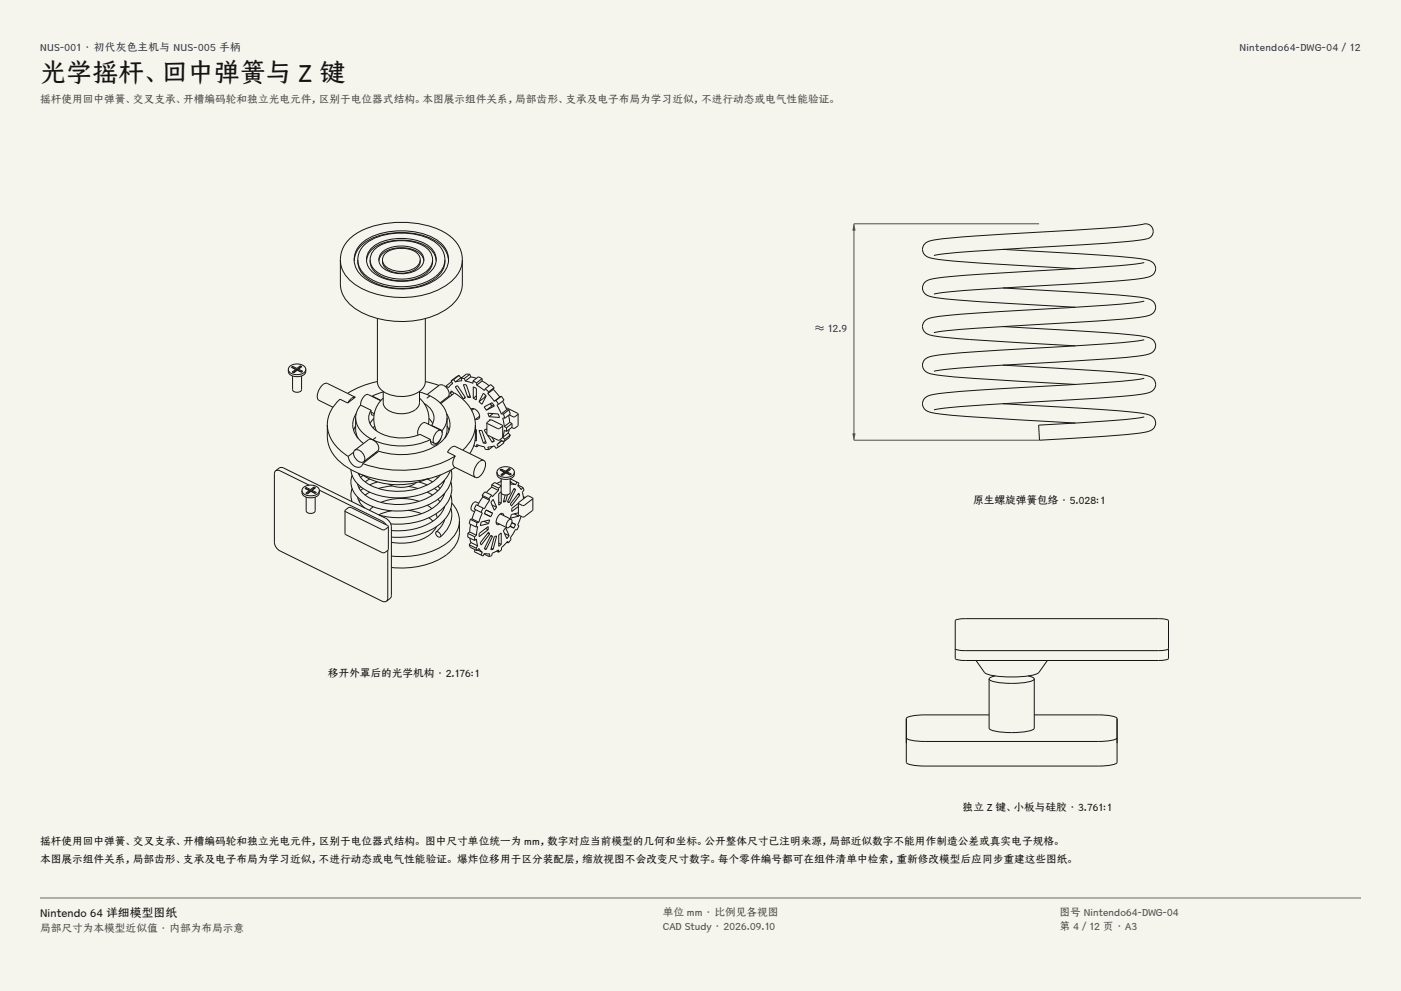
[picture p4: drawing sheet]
<svg xmlns="http://www.w3.org/2000/svg" width="420mm" height="297mm" viewBox="0 0 420 297" stroke-linecap="round" stroke-linejoin="round" font-family="sans-serif">
<g fill="#f5f4ed">
<path d="M0 0h420v297h-420z"/>
<path d="M12 12h396v275h-396z"/>
</g>
<g fill="none" stroke="#141413" stroke-width=".3">
<path d="M102 77.9a9.7 9.7 0 0 0 6.1 8.4 27.3 27.3 0 0 0 24.9-.3 9.8 9.8 0 0 0 5.6-8.1M102 77.9a9.6 9.6 0 0 1 5.8-8.5 29.5 29.5 0 0 1 25.1 0 9.6 9.6 0 0 1 5.7 8.5M102 77.9v7.2a9.7 9.7 0 0 0 6.1 8.4 27.3 27.3 0 0 0 24.9-.3 9.8 9.8 0 0 0 5.6-8.1v-7.2M106.2 78.1a8 8 0 0 1 5.3-6.7 22.7 22.7 0 0 1 19.1 .8 7.5 7.5 0 0 1 3.9 5.9M107.3 77.9a6.7 6.7 0 0 0 4.3 6.5 19 19 0 0 0 18.9-1 6.4 6.4 0 0 0 2.9-5.5M107.3 77.9a7.1 7.1 0 0 0 4.3 6 19 19 0 0 0 18.9-1 6.5 6.5 0 0 0 2.9-5M107.3 77.9a7.3 7.3 0 0 1 5.1-6.6 21.2 21.2 0 0 1 17.2 .7 6.9 6.9 0 0 1 3.8 5.9M108.6 72.7a20 20 0 0 1 15.5-3.2 14 14 0 0 1 8.9 4.3 6.5 6.5 0 0 1-1.6 9.5 20.4 20.4 0 0 1-21.9 .3 6.6 6.6 0 0 1-.9-10.9zM109.9 78.1a6.5 6.5 0 0 1 5-5.3 16.6 16.6 0 0 1 13.3 1.2 5.4 5.4 0 0 1 2.6 4.1M111 77.9a4.9 4.9 0 0 0 3.1 4.8 13.4 13.4 0 0 0 14.1-1.2l1.1-1.5 .4-2.1M111 77.9a5.7 5.7 0 0 0 4.2 4.8 12.8 12.8 0 0 0 13.4-2.2l.9-1.5 .2-1.1M111 77.9a5.8 5.8 0 0 1 4.8-5.1 14.9 14.9 0 0 1 11.5 1.1 4.7 4.7 0 0 1 2.4 4"/>
<path d="M111.3 74.5a14.6 14.6 0 0 1 13.1-2.6 7.7 7.7 0 0 1 6.2 4.7 5.3 5.3 0 0 1-3.3 6.1 15.3 15.3 0 0 1-15.4-1 4.8 4.8 0 0 1-.6-7.2zM113.6 78.1a5 5 0 0 1 4.8-3.7 9.3 9.3 0 0 1 7.9 1.9l.5 .9 .3 .9M114.2 76a9.6 9.6 0 0 1 10.5-1.4 3.4 3.4 0 0 1 2.4 3.3 3.4 3.4 0 0 1-2.5 3.2 9.2 9.2 0 0 1-10.5-1.6 2.99 2.99 0 0 1 .1-3.5zM114.7 77.9a3.4 3.4 0 0 0 2.7 3.5 6.9 6.9 0 0 0 8.4-2.1l.2-1.4M114.7 77.9a4.1 4.1 0 0 0 3.8 3.3 6.7 6.7 0 0 0 7.3-2.4l.2-.9M114.7 77.9a4.2 4.2 0 0 1 4.4-3.4 7.4 7.4 0 0 1 6.3 1.7l.4 .8 .2 .9M280 76.6l3.4-.6 7.9-.7 43.7-2.7a48.7 48.7 0 0 0 9.6-1.3 2.35 2.35 0 0 0 .8-3.2 2.35 2.35 0 0 0-3.3-.8l-11.7 1.1-36.8 2.2a73.1 73.1 0 0 0-15.4 1.8 2.52 2.52 0 0 0-1.6 2.7 2.52 2.52 0 0 0 2.3 2.2l3.9 .6 7.8 .7 31.8 1.9M280 72.9h.1M280 76.6h.1M300.6 74.7l32.3 2a51.5 51.5 0 0 1 12 1.6 2.58 2.58 0 0 1 1.4 2.9 2.58 2.58 0 0 1-2.6 2l-4.5 .6-8 .7-42.2 2.6-9 1M343 78.7l-3.5 .5-7.5 .7-45.8 2.9a23.7 23.7 0 0 0-8.6 1.5 2.56 2.56 0 0 0-.9 2.9 2.56 2.56 0 0 0 2.5 1.7l3.7 .6 7.2 .6 32.3 2M343 78.7h.1"/>
<path d="M113.1 95.4v19a4.8 4.8 0 0 0 4.2 4 8.8 8.8 0 0 0 9.8-2.5l.4-1.5v-19M280 84.5h.1M280 99.7h.1M300.6 86.3l32.3 1.9a51.5 51.5 0 0 1 12 1.6 2.58 2.58 0 0 1 1.4 3 2.58 2.58 0 0 1-2.6 1.9l-4.1 .6-8.5 .8-41.8 2.5-6.1 .6-3.2 .5M300.6 97.9l31.9 1.9a52.7 52.7 0 0 1 12.4 1.6 2.54 2.54 0 0 1 1.5 2.8 2.54 2.54 0 0 1-2.5 2.1l-3.6 .5-6.2 .6-43.1 2.7-7.5 .6-3.5 .6M343 82.4h.1M343 90.2l-3.4 .6-7.9 .7-41.6 2.5a51.5 51.5 0 0 0-12 1.6 2.53 2.53 0 0 0-1.5 2.8 2.53 2.53 0 0 0 2.4 2 213.1 213.1 0 0 0 25.9 2.2l17.5 1M343 90.2h.1M86.4 110.7a2.06 2.06 0 0 0 2.7 2.2 2.06 2.06 0 0 0 2.6-2.2M86.4 110.7l.1-.3a3.2 3.2 0 0 1 5-.2l.2 .5M86.4 110.7a2.62 2.62 0 0 0 3.4 1.5 1.85 1.85 0 0 0 1.9-1.5M87.7 112.7v4a1.5 1.5 0 0 0 1.4 .9 1.5 1.5 0 0 0 1.3-.9v-4"/>
<path d="M87.7 109.8l1.3 .6M87.7 109.8v.3M87.7 109.8l-.4 .3 1.3 .6M87.7 110.1l-.1 .1M87.7 110.1l2.8 1.4M88.6 110.7l.2 .5M89 110.4v.4M89.5 110.7l1.3 .6-.4 .3-1.3-.7-1 .8-.5-.2 1-.8M89.5 110.7l-.1 .4M90 109.6l-1 .8M90 109.6l.5 .3-1 .8M90 110l-2.1 1.6"/>
<path d="M90 109.6v.4M90 110l.2 .1M106.5 119l-8.6-4.2a4.1 4.1 0 0 0-2.6 4.9l4.5 2.3M106.5 119a2.59 2.59 0 0 0-2.3 1.8M106.5 119l-2.3 1.8M111.6 118.7v.1M111.6 118.7l2.6 1.3M113.1 114.4a26.5 26.5 0 0 0-8.9 3.5M114.9 119.3a8.3 8.3 0 0 0-2 9.8M114.9 117.3v3.4a3.9 3.9 0 0 0 3.6 3.1 6.5 6.5 0 0 0 7.1-2.3l.2-.8v-3.4M114.9 117.5l-3.3 1.2M125.8 119.3a8.3 8.3 0 0 1 2.6 7.8"/>
<path d="M125.8 117.5l3.1 1.1M127.5 114.4l4.1 1.1M128.9 118.6a7.9 7.9 0 0 1 5.1 6.6M128.9 118.6l-1 .8M131.6 115.5a2.41 2.41 0 0 1 2.5 .9 2.41 2.41 0 0 1 .2 2.5l-2.4 1.8M131.6 115.5l-3.6 2.7M133.8 115.6l-.2 .3M134.5 118.6l.5 .2M134.9 117.8l.6 .5M134.9 117.8l.4-.7 .8 .8M135.2 114.2l.5 .7M135.4 114.4l-1.6 1.2"/>
<path d="M135.4 115.1l-1 1.1-.6-.6M135.6 117.4l-.7 .4M135.7 114.9l-.3 .2M136 113.7l.5 .8M136 113.7l-.8 .5M136.5 115.9l.6-.3 2.5 3.6-.7 .3zM137.6 112.5l.5 .7M137.6 112.5l-2.4 1.7M137.6 112.5l-1.6 1.2M138.1 113.2l-1.6 1.3M138.2 113.4l.3 .7-2 .4M138.2 113.4h1"/>
<path d="M138.5 113.1l-.4 .1M138.9 115.3h.9l1.3 3.8h-.9zM139.2 113.4l.3 .8M139.5 119.1l-.6 .4M140.8 112.2l-1-.1-1.6 1.3M140.8 112.2l-1.6 1.2M140.8 112.2l.3 .8M140.9 118.6l-.7 .5M141.1 113l1.7 .4M141.1 113l-1.6 1.2M141.8 114.2v.7l-2.3-.7M141.8 114.2l1.1 .5"/>
<path d="M141.9 115.9l.9 .5v3.4l-.9-.4zM142.8 118.6l-.9 .8M142.9 115.4l2.3 1.6 .3-.5M142.9 114.7v.7M144.5 114.2l2.1 1.4M144.5 113.5l-1.1-.6-1.6 1.3M144.5 113.5l-1.6 1.2M144.5 114.2l-1.6 1.2M144.5 113.5v.7M144.9 117.8l.9 .8-1.3 2.6-.9-.8zM145.2 119.1l-1.6 1.3M145.2 119.1l.2 .2"/>
<path d="M145.5 116.5l1 .9M145.6 118.5l-.4 .6M146.2 118l2 2.2M146.5 117.4l-.3 .6M147.9 116.7l1.9 2.3M147.9 116.7l-1.7 1.3M148.1 116.2l-1-.9-1.6 1.2M148.1 116.2l-1.6 1.2M148.1 116.2l-.2 .5M148.7 120l-.5 .2M148.7 120l.8 1.2M149.8 119l-1.6 1.2"/>
<path d="M150.3 118.7l-.5 .3M150.3 118.7l-1.6 1.3M150.3 118.7l.8 1.2-1.6 1.3M280 119.2h.1M300.6 109.4l25.1 1.5a114.9 114.9 0 0 1 18.9 1.9 2.57 2.57 0 0 1 1.8 2.9 2.57 2.57 0 0 1-2.6 2.1l-9.7 1.2-42.2 2.6-8.3 .7-3.6 .5M343 105.5h.1M343 117.1h.1M343 113.4l-3.4 .5-7.9 .7-41.6 2.5a51.5 51.5 0 0 0-12 1.6 2.54 2.54 0 0 0-1.5 2.9 2.54 2.54 0 0 0 2.5 2l3.6 .6 7.4 .6 32.3 2M343 101.8l-3.4 .6-7.9 .6-41.6 2.6a51.5 51.5 0 0 0-12 1.6 2.6 2.6 0 0 0-1.4 3 2.6 2.6 0 0 0 2.6 1.9l4.5 .6 7.6 .7 31 1.8M343 113.4h.1M343 101.8h.1M98.1 127.3a12.3 12.3 0 0 0 2.1 9.2 22.8 22.8 0 0 0 15.1 7.5 31.4 31.4 0 0 0 21.2-3.9"/>
<path d="M98.1 127.3a11.6 11.6 0 0 0 6.3 9.5M104.2 120.8l-2.3-1.2a10.4 10.4 0 0 0-3.8 7.7M104.4 136.8a3.4 3.4 0 0 0 3.5 3.2l.5-.4 .4-.7M106 135.5l-1.6 1.3M106.4 134.9a2.41 2.41 0 0 1 2.4 .9 2.41 2.41 0 0 1 .2 2.6M106.4 134.9a2.55 2.55 0 0 0 2.1 3.7l.5-.2M106.6 127.7l-.6 1.3M106.6 125.2a7.9 7.9 0 0 0 5.2 6.6M106.6 125.2v3.9l.7 2.3M106.8 124a6.3 6.3 0 0 0 2.2 8.9M108.1 121.4l-1 1.6-.5 2.2M108.1 121.4l3.1 1.6"/>
<path d="M111.2 123.5l1 .5M111.2 123a4.2 4.2 0 0 0 1.2 5.8 14.2 14.2 0 0 0 13.5 1.4l3.2 1.5M111.2 123l.2 1.2 .3 .3 .4-.1M111.7 136.3l.3 .1M111.8 131.8a2.81 2.81 0 0 1 1.6 3.1l-4.4 3.5M111.8 131.8l-.8-.2-.5 .1-4.1 3.2M112.1 125.4l-1.2 1.5M112.3 127.7l-.5 .5M112.6 135.6l.3 .1M112.7 131.1l-.9 .7M112.8 129.1h.1M114.1 120.1l-3.7-1.8a2.76 2.76 0 0 0-2.3 3.1"/>
<path d="M127.2 120.9a4.5 4.5 0 0 1 2.2 6.6M128.6 125.4l1.1 1.5M129 132.3l1.2 .6M129.1 131.7a20.7 20.7 0 0 1-17.3 .1M129.4 127.5l3.2 1.5M129.4 127.5v.1M132.1 120.9l4.2-3.1a11.9 11.9 0 0 1 6.2 9.5M132.2 129l-4.9-2.4a3.1 3.1 0 0 0-1.9 3.8M132.2 129l-.2-.1a3 3 0 0 0-2 3.7l.2 .3M132.2 129a2.76 2.76 0 0 1-1.1 3.7l-.9 .2M132.2 131.3a2.04 2.04 0 0 1-2.8 1.8l-.3-.6v-.8M132.6 129v.7"/>
<path d="M133.9 124a6.3 6.3 0 0 1-2.2 8.9 21.2 21.2 0 0 1-18.1 2.3l-4.8 3.7M134 127.7l.6 1.3M134 125.2l-.2 1.7-1.2 2.1M134 125.2v3.9l-.7 2.3M136.5 136.7a2.6 2.6 0 0 0-.2 3.3l6.2 3.1M136.5 136.7a32.9 32.9 0 0 1-27.7 2.2M138.7 134.9l-2.3-1.1a2.59 2.59 0 0 0-2.3 1.7l2.4 1.2M138.7 134.9l6.3 3.1M141.2 122.6a2.06 2.06 0 0 1 2.1 .8 2.06 2.06 0 0 1 .2 2.1l-.9 .1M141.2 122.6h.1M142 133.5l.9 .4M142.1 122.5l-.7 .5"/>
<path d="M142.5 127.3v3.4a9.3 9.3 0 0 1-1.7 5.2M142.5 127.3a10.4 10.4 0 0 1-3.8 7.6M142.5 128.6l.3 .1v3.5l-.4-.2M142.8 131l-.3 .2M142.9 133.9v-.7l2.3 .7 .3 .8 1 .1M143.5 133.5l-.6 .4M143.6 129h.9l1.3 3.9-.9-.1zM143.8 124.7l-1.4 1.1M145 138l-.2-.1a4.1 4.1 0 0 0-2.6 4.9l.3 .3M145 138a1.91 1.91 0 0 1 .3 2.4 4.3 4.3 0 0 1-2.3 2.8l-.5-.1M145.1 121.9l2.4-1.2 .7 1-2.4 1.2zM145.6 132.3l-.7 .5"/>
<path d="M146 126.7l1.3-.9 3.4 1.8M146 126.7l3.4 1.8 1.3-.9M146 126.7v3.6l3.4 1.6 1.3-.8v-3.5M146 128.8l-.2-.2-.7 .3 .9 1.2M146.1 130.4l1.4 2.1M146.2 123.8l3.2 .3 .3 1-3.1-.2zM147 121l.4 .7M147 125.9l-.2-.1v.2M147.1 120.9l.1 .5M147.4 131l.8 1.2-.7 .3M147.4 121.7l-1.6 1.2M147.8 133.8l-1.3 1"/>
<path d="M147.8 124l-1.2 .9M148 121.4l-.6 .3M148.1 132.1l-.6 .4M149.2 133l-.2 .2 .5 .8M149.5 134l-.8 .4-.5-.8-2 .4 .3 .8M149.5 121.2l-.5 .2 1.3 2.6M150.3 124l.6 .1M150.5 132.1l-1.3 .9M150.7 120.2l1.2 2.6M150.7 131.1l.6 .6M150.9 132.5l-.6-.6-1.1 1.1M150.9 124.1l.4 1.2"/>
<path d="M150.9 132.5l.2 .2-1.6 1.3M151.2 127.8l.7 .4M151.3 125.3h-.6l.5 2.5M151.3 131.7l-.4 .8M151.7 122.3l3.6 1.8M151.9 129.3l-.7-.3-.5 2.1M151.9 128.2v1.1M151.9 122.8l-1.6 1.2M151.9 122.8h.7M152.3 129.8l-1.6 1.3M152.3 129.8l.7 .6M152.5 124.5l.3 2.1"/>
<path d="M152.6 122.8l-1.7 1.3M152.6 122.8l.4 1.3-1.7 1.2M152.7 128.7l-.4 1.1M152.8 126.6l-1.6 1.2M152.8 126.6l.7 .3M153 130.4l-.4 .8-1.7 1.3M153 130.4l-1.7 1.3M153.5 126.9v1.1l-1.6 1.3M153.5 126.9l-1.6 1.3M155.3 124.1l-1.1 .8-1.5-.6M155.3 124.1v3.5l-1.1 .8-.8-.3M300.6 121l32.3 1.9a51.5 51.5 0 0 1 12 1.6 2.55 2.55 0 0 1 1.5 2.8 2.55 2.55 0 0 1-2.5 2.1l-9 1.1-23.3 1.4-.2-4.5 22.9-1.4 8.7-1.1"/>
<path d="M82.6 141.1l1.4-1 1 .2 30.6 15 .9 .7 .6 .9 .2 1v20.6l-.2 .7-1.2 1M82.6 141.1l-.3 .9v20.6l.2 .9 .6 1 .9 .6 30.5 15.1 .8 .2 .6-.2M82.6 141.1l.6-.2 .8 .2 8.7 4.3M90.5 147a2.06 2.06 0 0 0 2.6 2.2 2.06 2.06 0 0 0 2.6-2.2M90.5 147l.1-.3a3.2 3.2 0 0 1 5-.2l.1 .5M90.5 147a2.62 2.62 0 0 0 3.4 1.5 1.85 1.85 0 0 0 1.8-1.5M91.8 149v4a1.5 1.5 0 0 0 1.3 .9 1.5 1.5 0 0 0 1.4-.9v-4M91.8 146.1v.3M91.8 146.1l-.4 .3 1.3 .6M91.8 146.1l1.3 .6M91.8 146.4l-.1 .1M91.8 146.4l2.8 1.4"/>
<path d="M92.7 147.4l-.8 .6M92.7 147v.4M92.7 147.4l.2 .1M93.1 146.7v.4M93.1 147.1l-.4 .3M93.6 147l1.3 .6-.4 .3-1.3-.6-1.1 .8-.4-.3 1-.8M93.6 147l-.1 .4M94.1 146.3l-1 .8M94.1 145.9l-1 .8M94.1 145.9l.5 .3-1 .8M94.1 145.9v.4M94.1 146.3l.2 .1"/>
<path d="M95.7 146.9l18.8 9.3 1.3 1.1M103.4 153.1l1.2-1h.7l10.9 5.4 .2 .3M103.4 153.1l.3 .3 10.8 5.3 .8 .1 1.1-1M103.4 153.1l.1 7 11.3 5.6 .7-.2 .9-.8v-6.9M105.2 140.7a8.9 8.9 0 0 0 6.7 7.2 21.7 21.7 0 0 0 20.3-2.9l1.9-2.2 .9-1.9M105.6 146.4a5.7 5.7 0 0 0 0 4M105.6 150.4h-.1M107.2 149a5.5 5.5 0 0 0 2.2 3.2M107.4 141.8a10 10 0 0 0 7.8 5.1 18.4 18.4 0 0 0 16.5-4.1l.3-.5M108 142.1l-.3 .4M108.1 145.8l-.4 .6M108.1 149.8l-.4 .6"/>
<path d="M108.7 142.3a21.6 21.6 0 0 0 19.6 1.2M108.9 142.5l-.8 .5M108.9 146.4l-.8 .6M110.8 147.5l-1.3 .9M110.8 143.6l-1.3 .8M111.9 151.9l-1.2 1M113.2 144.4l-2.4 .9M117.4 153.1l-3.9 1.2M117.6 145.6l-4.2 .8M122.4 153l4 1M122.5 145.8l2.8 .6M124.8 144.6a7.6 7.6 0 0 1-8.3 .5"/>
<path d="M125.5 144.4l2.6 .9M125.6 150.3a16.8 16.8 0 0 0-11.4 .3M128.1 147.5l1.6 .9M128.1 143.5l1.6 .9M128.1 151.4l1.4 1.1M128.6 155.2l1.2 1M130.2 146.4l1.1 .7M130.7 154l.4 1.2M130.7 142.8l.6 .4M130.7 159.4a1.13 1.13 0 0 1 1.3 1.5M130.7 159.4a1.13 1.13 0 0 0 1.3 1.5M130.8 157.8a9.4 9.4 0 0 1-7.7 4.8l-3.4 .2-2.4-.3"/>
<path d="M131.3 149.7l.6 .7M131.3 145.7l.6 .7M131.8 142.4l.1 .1M132.8 144.4l.2 .3M132.8 148.4l.2 .2M133 148.1l.1 .3M133 144.2l.1 .2M133 152.1l.1 .2M133.3 151.7a10.6 10.6 0 0 1-7.7 6.5 21.6 21.6 0 0 1-8.3 .8M133.3 147.8a10.7 10.7 0 0 1-8 6.5 21.3 21.3 0 0 1-11.6 .1M133.3 143.9a10.6 10.6 0 0 1-7.8 6.4 18.7 18.7 0 0 1-16.4-2.2 5.3 5.3 0 0 1-1.9-3.1M133.3 155.7l-1.1 2.2-1.5 1.5"/>
<path d="M135.2 152.3a8 8 0 0 1-3.2 8.6M135.2 144.4a8.4 8.4 0 0 1-4.2 9.4 21.6 21.6 0 0 1-13.9 3.2M135.2 148.4a8.5 8.5 0 0 1-4.2 9.3 21.4 21.4 0 0 1-13.7 3.3M135.3 140.8a8.5 8.5 0 0 1-4.4 9.1 21.4 21.4 0 0 1-22.5 .1 6.5 6.5 0 0 1-2.8-7.5M135.4 150.8a7.8 7.8 0 0 1 2.3 5.3M137.7 156.1a9.5 9.5 0 0 1-5.8 8 25.3 25.3 0 0 1-14.6 2.5M137.7 156.1a12.8 12.8 0 0 1-.4 5.8 14 14 0 0 1-10.2 7.5l-5.4 .8-4.4-.1M140.2 159.9l2.1 1M140.2 159.9v1.1l2.1 1M140.8 159.4l2 1M140.8 159.4l-.6 .5M141 155.6l2 1"/>
<path d="M141 155.6l-.4 1.3 2.1 1M141.1 157.2l-.3 2.2M141.5 155.5l2 1M141.5 155.5l-.5 .1M142.6 152.7l-1.1 2.8M142.7 157.9l.5-.1-.4 2.6M143 156.6l-.3 1.3M143.5 150.8l-.8-.4a1.74 1.74 0 0 0-1.3 2.6l.9 .4M143.5 156.5l-.5 .1M143.6 159.9l2.8-2.1v.9l-2.8 2.1zM144.2 153.5l.4 .2-1.1 2.8M144.3 156.4l2.5-.6-.3 1.1-2.5 .6z"/>
<path d="M144.5 148.4l2.1 1.1M144.5 148.4l.2 .5M144.7 148.9l-1.5 2.6M144.7 148.9l2.1 1M144.8 152.3l-.6 1.2M145.1 156.2l1.4 .7M145.6 158.4l.8 .3M145.7 152.8l2 1-.6 1.1-1.9-1zM146.2 159.8l.6 .3M146.5 159.5l.3 .6-2.5 3.2-.3-.6zM146.6 149.5l.2 .4M146.8 149.9l-1.6 2.6-2.4-1.2-.6 1.2 2 1"/>
<path d="M147.4 148.4l-2.1-1-.8 1M147.4 148.4l-.8 1.1M147.4 146l-1.6 1.6M147.4 145.3l.9-.7 1.9 1M147.4 145.3l2 1M147.4 146l2 1M147.4 145.3v.7M147.5 151.4l1.4 .6M147.8 149.7l1.1 2.3-.7 .9-1-2.3zM148.7 156.6l3.3 1.6M149 141.5a2.06 2.06 0 0 0 2.6 2.2 2.06 2.06 0 0 0 2.6-2.2M149 141.5v-.3a3.2 3.2 0 0 1 5.1-.3l.1 .6"/>
<path d="M149 141.5a2.62 2.62 0 0 0 3.4 1.5 1.85 1.85 0 0 0 1.8-1.5M149.4 147l-1.8 1.9-.2-.5M149.4 146.3v.7M149.5 150.4l.8 .4M150 154l3.2 1.6M150.1 144.4l-1.2 .5M150.1 144.4h.1M150.2 143.4v4.1a1.5 1.5 0 0 0 1.4 .9 1.5 1.5 0 0 0 1.3-.9v-4l2.7 1.3-.4 .8 1 1.2 .6-.7M150.2 144l-.1 .4M150.2 145.7l-.8 .6M150.2 147.4l-.7 .6v3.4l.8-.6M150.3 140.6l1.2 .6"/>
<path d="M150.3 140.6v.3M150.3 140.6l-.4 .3 1.3 .6M150.3 140.9l-.2 .1M150.3 140.9l2.7 1.4M150.3 147.7v3.1M151 150l.6 .3M151 154.5l-.3-.6a2.44 2.44 0 0 0-1.9 3l.5 .4 .5-.2M151.2 141.5l.2 .4M151.2 159.9l1.4 .7M151.5 148.4l-.6 2.1 .7-.2M151.5 141.2v.4M151.6 158.2l1 2.4-.7 .9-1-2.4z"/>
<path d="M152 141.4l1.3 .7-.4 .3-1.3-.7-1 .8-.5-.2 1.1-.8M152 141.4l-.1 .5M152.1 148.3l-.5 2M152.6 140.4l-1.1 .8M152.6 140.4l.5 .2-1.1 .8M152.6 140.8l-2.2 1.6M152.6 140.4v.4M152.6 140.8l.2 .1M152.9 144.2l.3 .1M153.2 144.6l1.4 .7M153.2 144.3l-.2 .9 1.6 .1M153.2 144.3l-.3 .1"/>
<path d="M153.2 155.6a1.74 1.74 0 0 0-1.2 2.6M153.2 155.6a1.77 1.77 0 0 1-1.2 2.6M153.4 156.6l1.2 .6-.6 1.1-1.1-.6M154 146.4l.6 .3-1.9 3.9-.6-.2zM154.1 154l1.4 .7M155 144.5l-.4 .8M155.2 148.1l.6 .3M155.3 145.4l1.5 .7M155.4 150.9l-2 1.5v.9l2-1.5M155.4 150.8v3.4l.2 .2M155.4 153.7l-2.1 .5-.3 1.1 2.5-.6M155.5 147.8l.3 .6-2.5 3.3-.3-.7z"/>
<path d="M155.6 154.4l-.1 .3M156.2 154.7l-1 2.7 .4 .2-.6 1.2-.4-.2-1.6 2.6 .2 .5-.8 1M156.8 146.1l.3 .8-.5 .6 .3 2M156.9 148.8l.5 .3M159.7 149.4l-1.6-.8-2.7 2.2M159.7 149.4l-2.7 2.1-1.6-.7M159.7 149.4v3.5l-2.7 2.1-1.4-.6M116.2 164.9v14.4l-.3 .9M140.6 163.3l2.1 1M140.6 163.3l.4 .7 2 1M140.9 161.3l.3 1.3M141.2 162.6l2 1"/>
<path d="M141.2 162.6l-.6 .7M142.3 162l.5-.5 .4 2.1M142.3 160.9v1.1M142.4 164.7l-.2 .6 2.6 1.3 .4-.8 1.6 .2-.2 .8M142.7 164.3l.3 .7M142.8 160.4l-.5 .5M143 165l.5-.6 1.1 1.1M143.2 164.8l1.4 .7M143.2 163.6l-.5 .7M144.6 165.5l-.4 .8M145.1 166.1l1.5 .7M147.1 160.5l.6 .3-2 3.9-.5-.3z"/>
<path d="M147.3 164.3l.5 .3M148.2 160.8l.7-.2-1.1 4-.6 .2zM148.8 165.2l.6 .3M149.4 165.5v-.7l-1.8 1-.2 .8-.8 .2M149.5 160.3l.8-.6v3.5l-.8 .5zM149.5 162.8l.8 .4M152 162.5l.4 .2M152.4 162.7l-.2-.5-1.9 1.9v.7l-.9 .7"/>
</g>
<path d="M311.5 67.1h-55.5v64.8h55.5" fill="none" stroke="#504e49" stroke-width=".3"/>
<g fill="#504e49">
<path d="M256 67.1l.5 2h-1z"/>
<path d="M255.5 129.9h1l-.5 2z"/>
</g>
<path d="M286.4 194.4l.8 .4 2.2 .2h57.9l2.1-.2 .9-.4M286.5 185.8l2.9-.4h57.9l2.1 .2 .9 .4v11.4l-.9 .4-2.1 .1h-57.9l-2.2-.1-.8-.4zM292.6 197.9l2.5 3.6a13.4 13.4 0 0 0 7.3 1.4l5.1-.2a7 7 0 0 0 4-1.2l2.5-3.6M296.5 203.5v14.7a4.2 4.2 0 0 0 3.4 1.2 23.4 23.4 0 0 0 9.7-.7l.5-.5v-14.7M296.5 203.5a4.2 4.2 0 0 0 3.4 1.1 23.4 23.4 0 0 0 9.7-.7l.5-.4M296.5 214.2h-19.2l-3.9 .4a1.95 1.95 0 0 0-1.7 .8v13.1a4.5 4.5 0 0 0 3.4 1l54.1 .1 4-.3a1.95 1.95 0 0 0 1.7-.8v-13.1a4.5 4.5 0 0 0-3.5-1.1l-21.3-.1M298.4 202.6l-1.2 .3-.7 .6M308.2 202.6l1.6 .5 .3 .4M271.7 221.1a4.5 4.5 0 0 0 3.4 1l54.1 .1 4-.3a1.95 1.95 0 0 0 1.7-.8" fill="none" stroke="#141413" stroke-width=".3"/>
<path d="M12 269.3h396zM12 269h396v.3h-396z" fill-rule="evenodd" fill="#504e49"/>
<text font-size="7.8" fill="#141413" x="12" y="24.7">光学摇杆、回中弹簧与 Z 键</text>
<text font-size="3.5" fill="#141413" x="12" y="274.9">Nintendo 64 详细模型图纸</text>
<g font-size="3.2" fill="#1b365d">
<text x="12" y="15.3">NUS-001 · 初代灰色主机与 NUS-005 手柄</text>
<text x="371.6" y="15.3">Nintendo64-DWG-04 / 12</text>
<text x="244.2" y="99.5">≈ 12.9</text>
</g>
<g font-size="3.2" fill="#504e49">
<text x="12" y="30.9">摇杆使用回中弹簧、交叉支承、开槽编码轮和独立光电元件，区别于电位器式结构。本图展示组件关系，局部齿形、支承及电子布局为学习近似，不进行动态或电气性能验证。</text>
<text x="198.7" y="274.5">单位 mm · 比例见各视图</text>
<text x="317.6" y="274.5">图号 Nintendo64-DWG-04</text>
<text x="12" y="279.3">局部尺寸为本模型近似值 · 内部为布局示意</text>
<text x="198.7" y="278.8">CAD Study · 2026.09.10</text>
<text x="317.6" y="278.8">第 4 / 12 页 · A3</text>
</g>
<g font-size="3.2" fill="#141413">
<text x="291.7" y="151">原生螺旋弹簧包络 · 5.028:1</text>
<text x="98.2" y="203">移开外罩后的光学机构 · 2.176:1</text>
<text x="288.7" y="243">独立 Z 键、小板与硅胶 · 3.761:1</text>
<text x="12" y="253.3">摇杆使用回中弹簧、交叉支承、开槽编码轮和独立光电元件，区别于电位器式结构。 图中尺寸单位统一为 mm，数字对应当前模型的几何和坐标。公开整体尺寸已注明来源，局部近似数字不能用作制造公差或真实电子规格。</text>
<text x="12" y="258.6">本图展示组件关系，局部齿形、支承及电子布局为学习近似，不进行动态或电气性能验证。 爆炸位移用于区分装配层，缩放视图不会改变尺寸数字。每个零件编号都可在组件清单中检索，重新修改模型后应同步重建这些图纸。</text>
</g>
</svg>
